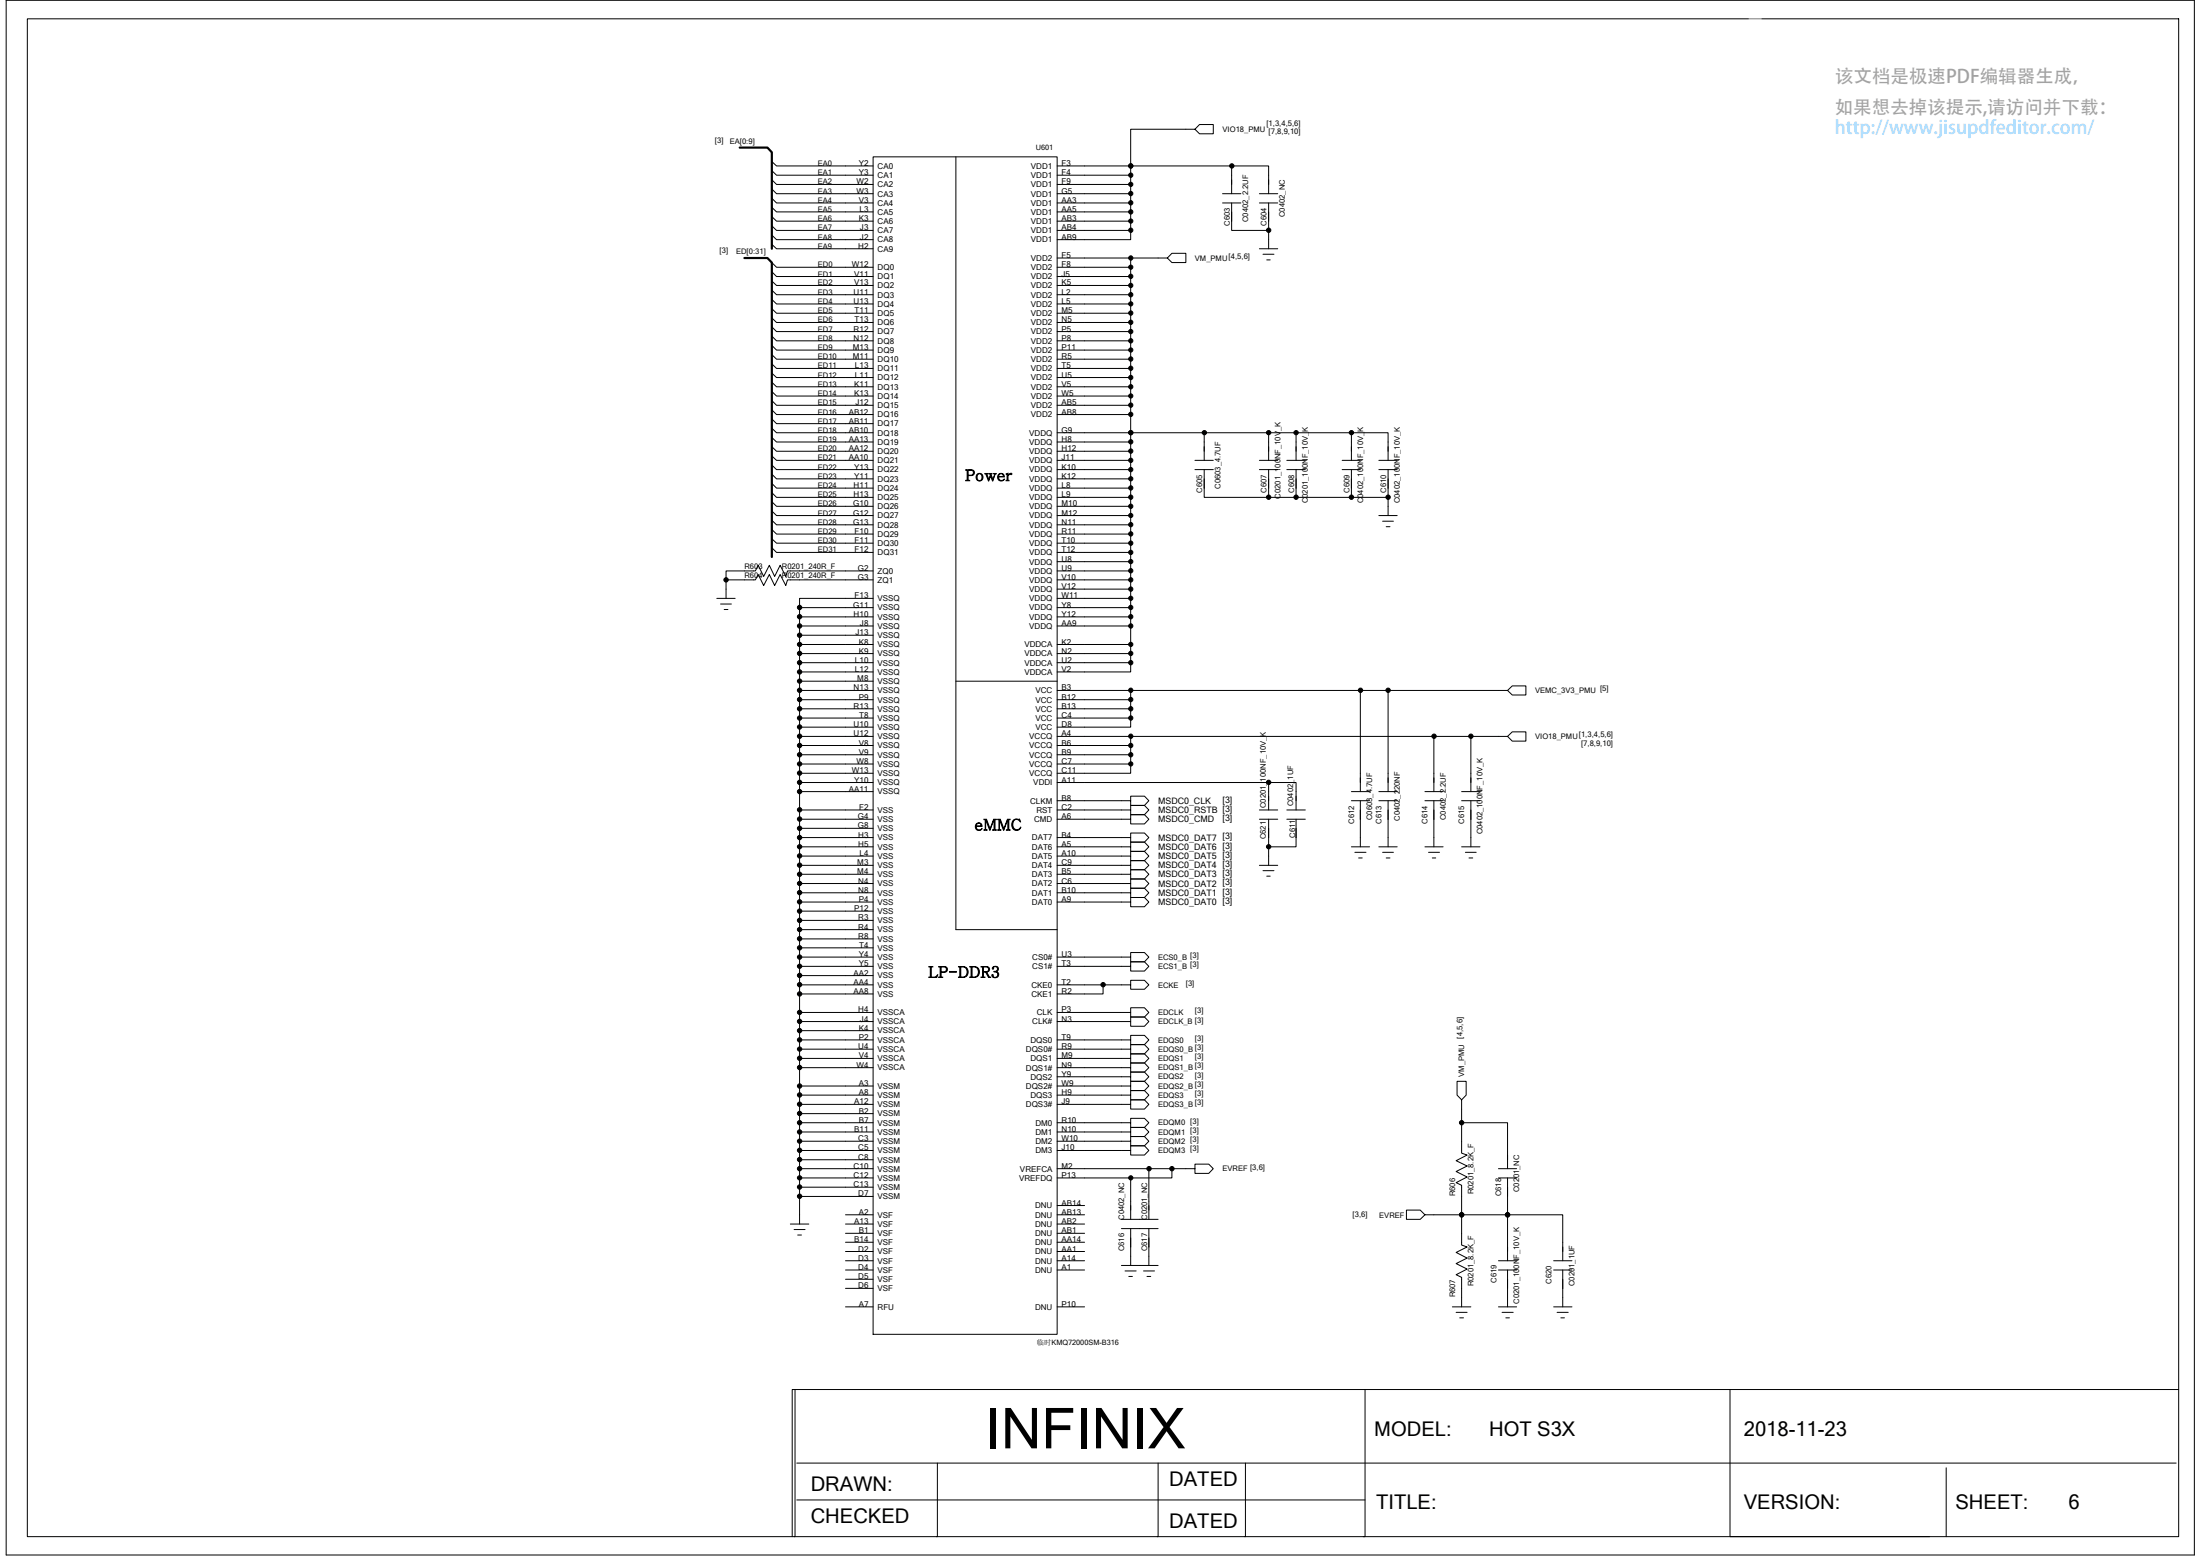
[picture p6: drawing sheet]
<svg xmlns="http://www.w3.org/2000/svg" width="297mm" height="210mm" viewBox="0 0 297 210" stroke-linecap="round" stroke-linejoin="round" font-family="sans-serif">
<g fill="none" stroke="#000" stroke-width=".14">
<path d="M.8 0h295.5v209.8h-295.5zM3.7 2.5h290.5v204.9h-290.5zM161.3 17.4l.7-.6h1.8v1.3h-1.8l-.7-.7h-8.6v5M104.2 28l.6 .6h13.1M104.2 23l.6 .6h13.1M104.2 26.8l.6 .6h13.1M104.2 25.5l.6 .6h13.1M104.2 37.9l.6 .6h13.1M104.2 24.3l.6 .6h13.1M104.2 33l.6 .6h13.1M104.2 35.4l.6 .7h13.1M104.2 39.2l.6 .6h13.1"/>
<path d="M104.2 21.8l.6 .6h13.1M104.2 31.7l.6 .6h13.1M104.2 30.5l.6 .6h13.1M104.2 29.2l.6 .6h13.1M104.2 36.7l.6 .6h13.1M117.9 21.2h24.8v158.9h-24.8zM129.1 21.2v104.3h13.6M142.7 24.9h10v1.2M142.7 39.8h10v1.2M142.7 38.5h10v1.3M142.7 37.3h10v1.2M142.7 36.1h10v1.2"/>
<path d="M142.7 34.8h10v1.3M142.7 29.8h10M142.7 28.6h10M142.7 27.4h10M142.7 26.1h10M142.7 23.6h10M142.7 22.4h23.6M152.7 34.8h4.9l.6 .6h1.9v-1.2h-1.9l-.6 .6M152.7 22.4h.1M152.7 29.8v1.3h-10M152.7 31.1v1.2h-10M152.7 22.4v2.5"/>
<path d="M152.7 26.1v3.7M165.1 27.4h2.4M165.1 26.1h2.4M166.3 22.4h5v3.7M166.3 27.4v3.7h5v-3.7M166.3 22.4v3.7M170 33.6h2.5M170 27.4h2.5M170 26.1h2.5M170.5 34.3h1.5M171 35.1h.5M171.3 31.1v2.5"/>
<path d="M104.2 42.9l.6 .6h13.1M104.2 44.1l.6 .6h13.1M104.2 59l.6 .6h13.1M104.2 47.9l.6 .6h13.1M104.2 54.1l.6 .6h13.1M104.2 41.7l.6 .6h13.1M104.2 56.5l.6 .7h13.1M104.2 55.3l.6 .6h13.1M104.2 52.8l.6 .6h13.1M104.2 40.4l.6 .6h13.1M104.2 50.4l.6 .5h13.1M104.2 45.4l.6 .6h13.1"/>
<path d="M104.2 49.1l.6 .6h13.1M104.2 46.6l.6 .6h13.1M104.2 57.8l.6 .6h13.1M104.2 51.6l.6 .6h13.1M142.7 54.7h10v1.2M142.7 53.4h10v1.3M142.7 52.2h10v1.2M142.7 50.9h10v1.3M142.7 49.7h10v1.2M142.7 46h10v1.2M142.7 44.7h10v1.3M142.7 43.5h10v1.2"/>
<path d="M142.7 42.3h10v1.2M142.7 41h10v1.3M142.7 47.2h10M142.7 48.5h10M142.7 59.6h10M142.7 55.9h10M142.7 58.4h32.3M152.7 59.6v2.5M152.7 58.4h.1M152.7 47.2v2.5M152.7 55.9v3.7M162.6 58.4v3.7"/>
<path d="M171.3 58.4v3.7M175 58.4h12.4v3.7M175 58.4v3.7M182.5 58.4v3.7M98 78.3h4l.4-.8 .7 1.5 .8-1.5 .7 1.5 .7-1.5 .8 1.5 .2-.7h11.6M104.2 61.5l.6 .6h13.1M104.2 67.7l.6 .6h13.1M104.2 71.5l.6 .6h13.1M104.2 64l.6 .6h13.1M104.2 72.7l.6 .6h13.1M104.2 62.8l.6 .6h13.1M104.2 65.2l.6 .7h13.1"/>
<path d="M104.2 70.2l.6 .6h13.1M104.2 73.9l.6 .6h13.1M104.2 69l.6 .6h13.1M104.2 66.5l.6 .6h13.1M104.2 60.3l.6 .6h13.1M117.9 77h-11.6l-.2 .8-.8-1.5-.7 1.5-.7-1.5-.8 1.5-.7-1.5-.4 .7h-4v3.8M142.7 79.5h10v1.3M142.7 78.3h10v1.2M142.7 77h10v1.3M142.7 75.8h10v1.2M142.7 74.5h10M142.7 72.1h10"/>
<path d="M142.7 68.3h10M142.7 67.1h10M142.7 73.3h10M142.7 69.6h10M142.7 70.8h10M142.7 65.9h10M142.7 64.6h10M142.7 60.9h10M142.7 63.4h10M142.7 62.1h10M152.7 73.3v2.5M152.7 69.6v2.5"/>
<path d="M152.7 67.1v2.5M152.7 64.6v2.5M152.7 62.1v2.5M152.7 72.1v1.2M161.3 63.4h2.5M161.3 62.1h2.5M162.6 63.4v3.7h8.7M170 63.4h2.5M170 62.1h2.5M171.3 63.4v3.7M173.7 63.4h2.5M173.7 62.1h2.5"/>
<path d="M175 63.4v3.7h-3.7M181.2 63.4h2.5M181.2 62.1h2.5M182.5 63.4v3.7h-7.5M186.2 69.6h2.4M186.2 63.4h2.4M186.2 62.1h2.4M186.7 70.3h1.4M187.2 71.1h.5M187.4 63.4v3.7h-4.9M187.4 67.1v2.5M96.8 80.8h2.5"/>
<path d="M97.3 81.5h1.4M97.8 82.3h.5M108 82v1.2h9.9M108 83.2v1.3h9.9M108 84.5v1.2h9.9M108 85.7v2.5M108 88.2v1.2h9.9M108 89.4v1.3h9.9M108 90.7v1.2h9.9M108 91.9v1.3h9.9M108 93.2v1.2h9.9M108 94.4v1.3h9.9"/>
<path d="M108 95.7v1.2h9.9M108 96.9v1.2h9.9M108 98.1v1.3h9.9M108 99.4v1.2h9.9M108 87h9.9M108 88.2h9.9M117.9 80.8h-9.9v1.2h9.9M129.1 91.9h13.6M142.7 99.4h50.9M142.7 83.2h10v1.3M142.7 82h10v1.2M142.7 80.8h10v1.2"/>
<path d="M142.7 93.2h41M142.7 84.5h10M142.7 87h10M142.7 89.4h10M142.7 94.4h10M142.7 95.7h10M152.7 87v1.2h-10M152.7 89.4v1.3h-10M152.7 95.7v1.2h-10M152.7 96.9v1.2h-10M152.7 84.5v2.5M152.7 88.2v1.2"/>
<path d="M152.7 93.2v2.5M152.7 99.4v2.5M183.7 93.2h19.8l.7 .6h1.8v-1.2h-1.8l-.7 .6M183.7 93.2v13.6M187.4 93.2v13.6M193.6 99.4h9.9l.7 .6h1.8v-1.2h-1.8l-.7 .6M193.6 99.4v7.4M198.6 99.4v7.4M108 100.6v1.3h9.9M108 101.9v2.5M108 104.4v1.2h9.9M108 105.6v1.2h9.9"/>
<path d="M108 106.8v2.5h9.9M108 109.3v1.3h9.9M108 110.6v1.2h9.9M108 111.8v2.5M108 114.3v1.2h9.9M108 115.5v1.3h9.9M108 116.8v2.4M108 119.2v1.3h9.9M108 113h9.9M108 114.3h9.9M108 118h9.9M108 119.2h9.9"/>
<path d="M108 103.1h9.9M108 104.4h9.9M142.7 119.2h10v.7h1.8l.6-.7-.6-.6h-1.8v.6M142.7 114.3h10v.6h1.8l.6-.6-.6-.7h-1.8v.7M142.7 113h10v.6h1.8l.6-.6-.6-.6h-1.8v.6M142.7 116.8h10v.6h1.8l.6-.6-.6-.7h-1.8v.7M142.7 115.5h10v.6h1.8l.6-.6-.6-.6h-1.8v.6M142.7 118h10v.6h1.8l.6-.6-.6-.6h-1.8v.6M142.7 109.3h10v.6h1.8l.6-.6-.6-.6h-1.8v.6M142.7 108.1h10v.6h1.8l.6-.6-.6-.7h-1.8v.7M142.7 110.6h10v.6h1.8l.6-.6-.6-.7h-1.8v.7M142.7 105.6h32.3v3.7"/>
<path d="M142.7 100.6h10M142.7 101.9h10M152.7 101.9v1.2h-10M152.7 103.1v1.3h-10M170 109.3h2.5M170 110.6h2.5M170 116.8h2.5M170.5 117.5h1.5M171 118.2h.5M171.3 110.6v3.7h3.7v-3.7M171.3 105.6v3.7M171.3 114.3v2.5"/>
<path d="M173.7 109.3h2.5M173.7 110.6h2.5M182.5 108.1h2.4M182.5 114.3h2.4M182.5 106.8h2.4M182.9 115h1.5M183.4 115.8h.5M183.7 108.1v6.2M186.2 108.1h2.4M186.2 114.3h2.4M186.2 106.8h2.4M186.7 115h1.4"/>
<path d="M187.2 115.8h.5M187.4 108.1v6.2M192.4 108.1h2.4M192.4 114.3h2.4M192.4 106.8h2.4M192.9 115h1.5M193.4 115.8h.5M193.6 108.1v6.2M197.3 108.1h2.5M197.3 114.3h2.5M197.3 106.8h2.5M197.9 115h1.4"/>
<path d="M198.3 115.8h.5M198.6 108.1v6.2M108 120.5v2.5M108 123v1.2h9.9M108 124.2v1.3h9.9M108 125.5v1.2h9.9M108 126.7v1.2h9.9M108 127.9v1.3h9.9M108 129.2v1.2h9.9M108 130.4v2.5M108 132.9v1.2h9.9M108 134.1v2.5h9.9"/>
<path d="M108 136.6v2.5M108 139.1v1.2h9.9M108 137.9h9.9M108 139.1h9.9M108 121.7h9.9M108 132.9h9.9M108 123h9.9M108 131.7h9.9M142.7 129.2h10v-.7h1.8l.6 .7-.6 .6h-1.8v-.6M142.7 137.9h10v-.7h1.8l.6 .7-.6 .6h-1.8v-.6M142.7 130.4h10v-.6h1.8l.6 .6-.6 .6h-1.8v-.6M142.7 136.6h10v-.6h1.8l.6 .6-.6 .6h-1.8v-.6"/>
<path d="M142.7 121.7h10v.7h1.8l.6-.7-.6-.6h-1.8v.6M142.7 120.5h10v.6h1.8l.6-.6-.6-.6h-1.8v.6M142.7 132.9h6.2v1.2h-6.2M148.9 132.9h3.8v-.6h1.8l.6 .6-.6 .6h-1.8v-.6M108 140.3v1.3h9.9M108 141.6v1.2h9.9M108 142.8v1.3h9.9M108 144.1v2.5h9.9M108 146.6v2.4M108 149v1.3h9.9M108 150.3v2.5M108 152.8v1.2h9.9"/>
<path d="M108 154v2.5M108 156.5v1.2h9.9M108 157.7v1.3h9.9M108 159v1.2h9.9M108 147.8h9.9M108 149h9.9M108 151.5h9.9M108 152.8h9.9M108 155.3h9.9M108 156.5h9.9M142.7 140.3h10v-.6h1.8l.6 .6-.6 .7h-1.8v-.7M142.7 141.6h10v-.6h1.8l.6 .6-.6 .6h-1.8v-.6"/>
<path d="M142.7 142.8h10v-.6h1.8l.6 .6-.6 .6h-1.8v-.6M142.7 144.1h10v-.7h1.8l.6 .7-.6 .6h-1.8v-.6M142.7 145.3h10v-.6h1.8l.6 .6-.6 .6h-1.8v-.6M142.7 146.6h10v-.7h1.8l.6 .7-.6 .6h-1.8v-.6M142.7 147.8h10v-.6h1.8l.6 .6-.6 .6h-1.8v-.6M142.7 149h10v-.6h1.8l.6 .6-.6 .7h-1.8v-.7M142.7 151.5h10v-.6h1.8l.6 .6-.6 .6h-1.8v-.6M142.7 152.8h10v-.7h1.8l.6 .7-.6 .6h-1.8v-.6M142.7 154h10v-.6h1.8l.6 .6-.6 .6h-1.8v-.6M142.7 155.3h10v-.7h1.8l.6 .7-.6 .6h-1.8v-.6M142.7 157.7h12.4v6.8M152.7 159v5.5"/>
<path d="M155.1 157.7h6.2v-.6h1.9l.6 .6-.6 .6h-1.9v-.6M158.2 157.7v1.3h-15.5M197.3 148.4l-.6-.6v-1.9h1.3v1.9l-.7 .6v7.2l.8 .3-1.5 .7 1.5 .8-1.5 .7 1.5 .7-1.5 .8 .7 .4v3.9h6.2M197.3 151.5h6.2v6.2M202.3 157.7h2.5M202.3 159h2.5M203.5 159v11.1M106.7 165.2h2.5M107.2 165.9h1.5M107.7 166.7h.5M108 160.2v1.3h9.9M108 161.5v3.7"/>
<path d="M114.2 171.4h3.7M114.2 170.1h3.7M114.2 176.4h3.7M114.2 168.9h3.7M114.2 167.6h3.7M114.2 166.4h3.7M114.2 165.2h3.7M114.2 163.9h3.7M114.2 172.6h3.7M114.2 173.9h3.7M142.7 171.4h3.7M142.7 170.1h3.7"/>
<path d="M142.7 176.4h3.7M142.7 168.9h3.7M142.7 167.6h3.7M142.7 166.4h3.7M142.7 165.2h3.7M142.7 163.9h3.7M142.7 162.7h3.7M151.4 164.5h5M151.4 165.8h5M151.4 170.8h5M151.9 171.5h1.5M152.4 172.3h.5"/>
<path d="M152.7 165.8v5M154.4 171.5h1.5M154.9 172.3h.5M155.1 165.8v5M192.4 163.9l-.6-.6h-1.9v1.2h1.9l.6-.6h4.9v4.1l.8 .3-1.5 .7 1.5 .8-1.5 .7 1.5 .8-1.5 .7 .7 .4v4M196.1 176.4h2.5M196.6 177.1h1.5M197.1 177.8h.5M202.3 171.4h2.5M202.3 170.1h2.5M202.3 176.4h2.5M202.8 177.1h1.5"/>
<path d="M203.3 177.8h.5M203.5 163.9h.1M203.5 163.9h7.5v6.2M203.5 171.4v5M209.8 171.4h2.4M209.8 170.1h2.4M209.8 176.4h2.4M210.2 177.1h1.5M210.7 177.8h.5M211 171.4v5M107.3 187.5v19.9h-.1M107.6 197.4h186.2"/>
<path d="M126.6 197.4v10h-.2M156.4 197.4v10h-.2M168.2 197.4v10h-.2M184.3 187.5v19.9h-.2M233.6 187.5v19.9h26.9M262.8 198.1v9.3M294.2 187.5h-187.2v19.9M107.6 202.4h76.7"/>
</g>
<g fill="#000" stroke="#000" stroke-width=".14">
<circle cx="152.7" cy="38.5" r=".29"/>
<circle cx="152.7" cy="39.8" r=".29"/>
<circle cx="152.7" cy="37.3" r=".29"/>
<circle cx="152.7" cy="23.6" r=".29"/>
<circle cx="152.7" cy="34.8" r=".29"/>
<circle cx="152.7" cy="24.9" r=".29"/>
<circle cx="152.7" cy="29.8" r=".29"/>
<circle cx="152.7" cy="36.1" r=".29"/>
<circle cx="152.7" cy="22.4" r=".29"/>
<circle cx="152.7" cy="27.4" r=".29"/>
<circle cx="152.7" cy="26.1" r=".29"/>
<circle cx="152.7" cy="28.6" r=".29"/>
<circle cx="152.7" cy="31.1" r=".29"/>
<circle cx="166.3" cy="22.4" r=".3"/>
<circle cx="171.3" cy="31.1" r=".3"/>
<circle cx="152.7" cy="51" r=".29"/>
<circle cx="152.7" cy="47.2" r=".29"/>
<circle cx="152.7" cy="52.2" r=".29"/>
<circle cx="152.7" cy="59.6" r=".29"/>
<circle cx="152.7" cy="49.7" r=".29"/>
<circle cx="152.7" cy="54.7" r=".29"/>
<circle cx="152.7" cy="58.4" r=".29"/>
<circle cx="152.7" cy="42.3" r=".29"/>
<circle cx="152.7" cy="41" r=".29"/>
<circle cx="152.7" cy="46" r=".29"/>
<circle cx="152.7" cy="43.5" r=".29"/>
<circle cx="152.7" cy="53.4" r=".29"/>
<circle cx="152.7" cy="55.9" r=".29"/>
<circle cx="152.7" cy="48.5" r=".29"/>
<circle cx="152.7" cy="44.8" r=".29"/>
<circle cx="162.6" cy="58.4" r=".29"/>
<circle cx="171.3" cy="58.4" r=".29"/>
<circle cx="175" cy="58.4" r=".29"/>
<circle cx="182.5" cy="58.4" r=".29"/>
<circle cx="98" cy="78.3" r=".3"/>
<circle cx="152.7" cy="68.3" r=".29"/>
<circle cx="152.7" cy="62.1" r=".29"/>
<circle cx="152.7" cy="74.6" r=".29"/>
<circle cx="152.7" cy="63.4" r=".29"/>
<circle cx="152.7" cy="64.6" r=".29"/>
<circle cx="152.7" cy="69.6" r=".29"/>
<circle cx="152.7" cy="75.8" r=".29"/>
<circle cx="152.7" cy="72.1" r=".29"/>
<circle cx="152.7" cy="67.1" r=".29"/>
<circle cx="152.7" cy="77" r=".29"/>
<circle cx="152.7" cy="79.5" r=".29"/>
<circle cx="152.7" cy="60.9" r=".29"/>
<circle cx="152.7" cy="78.3" r=".29"/>
<circle cx="152.7" cy="70.8" r=".29"/>
<circle cx="152.7" cy="65.9" r=".29"/>
<circle cx="152.7" cy="73.3" r=".29"/>
<circle cx="171.3" cy="67.1" r=".3"/>
<circle cx="175" cy="67.1" r=".3"/>
<circle cx="182.5" cy="67.1" r=".3"/>
<circle cx="187.4" cy="67.1" r=".3"/>
<circle cx="108" cy="88.2" r=".3"/>
<circle cx="108" cy="84.5" r=".3"/>
<circle cx="108" cy="87" r=".29"/>
<circle cx="108" cy="96.9" r=".3"/>
<circle cx="108" cy="94.4" r=".3"/>
<circle cx="108" cy="90.7" r=".3"/>
<circle cx="108" cy="98.1" r=".3"/>
<circle cx="108" cy="82" r=".3"/>
<circle cx="108" cy="99.4" r=".3"/>
<circle cx="108" cy="85.7" r=".3"/>
<circle cx="108" cy="83.2" r=".3"/>
<circle cx="108" cy="89.4" r=".3"/>
<circle cx="108" cy="93.2" r=".3"/>
<circle cx="108" cy="91.9" r=".29"/>
<circle cx="108" cy="95.7" r=".3"/>
<circle cx="152.7" cy="95.7" r=".29"/>
<circle cx="152.7" cy="82" r=".29"/>
<circle cx="152.7" cy="80.7" r=".29"/>
<circle cx="152.7" cy="84.5" r=".29"/>
<circle cx="152.7" cy="87" r=".29"/>
<circle cx="152.7" cy="99.4" r=".29"/>
<circle cx="152.7" cy="94.4" r=".29"/>
<circle cx="152.7" cy="88.2" r=".29"/>
<circle cx="152.7" cy="83.2" r=".29"/>
<circle cx="152.7" cy="89.4" r=".29"/>
<circle cx="152.7" cy="96.9" r=".29"/>
<circle cx="152.7" cy="93.2" r=".29"/>
<circle cx="183.7" cy="93.2" r=".3"/>
<circle cx="187.4" cy="93.2" r=".3"/>
<circle cx="193.6" cy="99.4" r=".3"/>
<circle cx="198.6" cy="99.4" r=".3"/>
<circle cx="108" cy="116.8" r=".3"/>
<circle cx="108" cy="100.6" r=".3"/>
<circle cx="108" cy="103.1" r=".29"/>
<circle cx="108" cy="119.2" r=".29"/>
<circle cx="108" cy="105.6" r=".3"/>
<circle cx="108" cy="101.9" r=".3"/>
<circle cx="108" cy="111.8" r=".3"/>
<circle cx="108" cy="106.8" r=".3"/>
<circle cx="108" cy="115.5" r=".3"/>
<circle cx="108" cy="109.3" r=".3"/>
<circle cx="108" cy="104.3" r=".3"/>
<circle cx="108" cy="113" r=".3"/>
<circle cx="108" cy="110.5" r=".3"/>
<circle cx="108" cy="118" r=".3"/>
<circle cx="108" cy="114.3" r=".29"/>
<circle cx="152.7" cy="101.9" r=".29"/>
<circle cx="152.7" cy="103.1" r=".29"/>
<circle cx="152.7" cy="100.6" r=".29"/>
<circle cx="171.3" cy="105.6" r=".3"/>
<circle cx="171.3" cy="114.3" r=".29"/>
<circle cx="108" cy="125.4" r=".29"/>
<circle cx="108" cy="139.1" r=".3"/>
<circle cx="108" cy="131.6" r=".3"/>
<circle cx="108" cy="126.7" r=".3"/>
<circle cx="108" cy="137.8" r=".3"/>
<circle cx="108" cy="136.6" r=".29"/>
<circle cx="108" cy="132.9" r=".3"/>
<circle cx="108" cy="120.5" r=".3"/>
<circle cx="108" cy="124.2" r=".3"/>
<circle cx="108" cy="134.1" r=".3"/>
<circle cx="108" cy="130.4" r=".29"/>
<circle cx="108" cy="121.7" r=".3"/>
<circle cx="108" cy="129.2" r=".3"/>
<circle cx="108" cy="123" r=".3"/>
<circle cx="108" cy="127.9" r=".3"/>
<circle cx="148.9" cy="132.9" r=".3"/>
<circle cx="108" cy="156.5" r=".3"/>
<circle cx="108" cy="158.9" r=".29"/>
<circle cx="108" cy="149" r=".3"/>
<circle cx="108" cy="146.6" r=".3"/>
<circle cx="108" cy="142.8" r=".3"/>
<circle cx="108" cy="150.3" r=".3"/>
<circle cx="108" cy="144.1" r=".3"/>
<circle cx="108" cy="152.8" r=".3"/>
<circle cx="108" cy="141.6" r=".29"/>
<circle cx="108" cy="140.3" r=".3"/>
<circle cx="108" cy="147.8" r=".3"/>
<circle cx="108" cy="157.7" r=".3"/>
<circle cx="108" cy="155.2" r=".3"/>
<circle cx="108" cy="151.5" r=".3"/>
<circle cx="108" cy="154" r=".29"/>
<circle cx="152.7" cy="159" r=".29"/>
<circle cx="155.1" cy="157.7" r=".3"/>
<circle cx="158.2" cy="157.7" r=".3"/>
<circle cx="197.3" cy="151.5" r=".3"/>
<circle cx="108" cy="161.4" r=".3"/>
<circle cx="108" cy="160.2" r=".3"/>
<circle cx="197.3" cy="163.9" r=".3"/>
<circle cx="203.5" cy="163.9" r=".3"/>
</g>
<path d="M99.9 19.9h3.7l.6 .7v13M100.5 34.8h3.1l.6 .6v39.8" fill="none" stroke="#000" stroke-width=".3"/>
<g fill="#fff">
<path d="M236.1 2.4h1.8v21.4h-1.8z"/>
<circle cx="231.6" cy="8.2" r="2.91"/>
</g>
<text font-size="7.6" x="133" y="195.5">INFINIX</text>
<g font-size="2.7">
<text x="185.6" y="193.7">MODEL:</text>
<text x="201.1" y="193.7">HOT S3X</text>
<text x="235.4" y="193.7">2018-11-23</text>
<text x="109.5" y="201.2">DRAWN:</text>
<text x="157.9" y="200.6">DATED</text>
<text x="185.8" y="203.7">TITLE:</text>
<text x="235.4" y="203.7">VERSION:</text>
<text x="264" y="203.7">SHEET:</text>
<text x="279.3" y="203.7">6</text>
<text x="109.5" y="205.5">CHECKED</text>
<text x="157.9" y="206.2">DATED</text>
</g>
<g font-size="2.5" fill="#666">
<text x="247.8" y="11.2">该文档是极速PDF编辑器生成，</text>
<text x="247.7" y="15.4">如果想去掉该提示,请访问并下载：</text>
</g>
<text font-size="2.5" fill="#63befe" x="247.7" y="18.1">http://www.jisupdfeditor.com/</text>
<g font-size="2.1">
<text x="130.3" y="64.9">Power</text>
<text x="131.6" y="112">eMMC</text>
<text x="125.3" y="131.9">LP-DDR3</text>
</g>
<g font-size="1.2">
<text x="156.4" y="113.5">MSDC0_DAT7 [3]</text>
<text x="156.4" y="109.7">MSDC0_RSTB [3]</text>
<text x="156.4" y="108.5">MSDC0_CLK</text>
<text x="156.4" y="111">MSDC0_CMD</text>
<text x="165.1" y="108.3">[3]</text>
<text x="165.1" y="110.8">[3]</text>
<text x="156.4" y="119.7">MSDC0_DAT2 [3]</text>
<text x="156.4" y="114.7">MSDC0_DAT6 [3]</text>
<text x="156.4" y="117.2">MSDC0_DAT4 [3]</text>
<text x="156.4" y="116">MSDC0_DAT5 [3]</text>
<text x="156.4" y="118.4">MSDC0_DAT3 [3]</text>
<text x="156.4" y="122.2">MSDC0_DAT0 [3]</text>
<text x="156.4" y="120.9">MSDC0_DAT1 [3]</text>
</g>
<g font-size="1.1">
<text x="115.9" y="23.6">Y3</text>
<text x="115.9" y="22.4">Y2</text>
<text x="118.5" y="22.8">CA0</text>
<text x="139.2" y="22.8">VDD1</text>
<text x="143.3" y="23.6">F4</text>
<text x="143.3" y="22.4">F3</text>
<text x="115.6" y="26.1">W3</text>
<text x="115.6" y="24.9">W2</text>
<text x="115.9" y="29.8">K3</text>
<text x="115.9" y="27.4">V3</text>
<text x="116" y="28.6">L3</text>
<text x="118.5" y="29">CA5</text>
<text x="118.5" y="27.8">CA4</text>
<text x="118.5" y="26.5">CA3</text>
<text x="118.5" y="25.3">CA2</text>
<text x="118.5" y="24">CA1</text>
<text x="139.2" y="25.3">VDD1</text>
<text x="139.2" y="26.5">VDD1</text>
<text x="139.2" y="24">VDD1</text>
<text x="139.2" y="27.8">VDD1</text>
<text x="139.2" y="29">VDD1</text>
<text x="143.3" y="24.9">F9</text>
<text x="143.3" y="26.1">G5</text>
<text x="143.3" y="27.4">AA3</text>
<text x="143.3" y="28.6">AA5</text>
<text x="143.3" y="29.8">AB3</text>
<text x="115.9" y="33.6">H2</text>
<text x="116.1" y="32.3">J2</text>
<text x="116.1" y="31.1">J3</text>
<text x="118.5" y="34">CA9</text>
<text x="118.5" y="32.7">CA8</text>
<text x="118.5" y="30.2">CA6</text>
<text x="118.5" y="31.5">CA7</text>
<text x="139.2" y="30.2">VDD1</text>
<text x="139.2" y="31.5">VDD1</text>
<text x="139.2" y="32.7">VDD1</text>
<text x="139.2" y="35.2">VDD2</text>
<text x="143.3" y="31.1">AB4</text>
<text x="143.3" y="32.3">AB9</text>
<text x="143.3" y="34.8">F5</text>
<text x="115" y="36.1">W12</text>
<text x="115.3" y="41">U13</text>
<text x="115.3" y="39.8">U11</text>
<text x="115.3" y="38.5">V13</text>
<text x="115.3" y="37.3">V11</text>
<text x="118.5" y="41.4">DQ4</text>
<text x="118.5" y="38.9">DQ2</text>
<text x="118.5" y="37.7">DQ1</text>
<text x="118.5" y="40.2">DQ3</text>
<text x="118.5" y="36.5">DQ0</text>
<text x="139.2" y="36.5">VDD2</text>
<text x="139.2" y="37.7">VDD2</text>
<text x="139.2" y="38.9">VDD2</text>
<text x="139.2" y="40.2">VDD2</text>
<text x="139.2" y="41.4">VDD2</text>
<text x="143.3" y="36.1">F8</text>
<text x="143.3" y="37.3">J5</text>
<text x="143.3" y="38.5">K5</text>
<text x="143.3" y="39.8">L2</text>
<text x="143.3" y="41">L5</text>
<text x="115.1" y="47.2">M13</text>
<text x="115.3" y="46">N12</text>
<text x="115.3" y="44.7">R12</text>
<text x="115.4" y="42.3">T11</text>
<text x="115.4" y="43.5">T13</text>
<text x="118.5" y="46.4">DQ8</text>
<text x="118.5" y="47.6">DQ9</text>
<text x="118.5" y="42.7">DQ5</text>
<text x="118.5" y="43.9">DQ6</text>
<text x="118.5" y="45.1">DQ7</text>
<text x="139.2" y="47.6">VDD2</text>
<text x="139.2" y="43.9">VDD2</text>
<text x="139.2" y="46.4">VDD2</text>
<text x="139.2" y="42.7">VDD2</text>
<text x="139.2" y="45.1">VDD2</text>
<text x="143.3" y="47.2">P11</text>
<text x="143.3" y="43.5">N5</text>
<text x="143.3" y="46">P8</text>
<text x="143.3" y="42.3">M5</text>
<text x="143.3" y="44.7">P5</text>
<text x="115.1" y="48.5">M11</text>
<text x="115.3" y="52.2">K11</text>
<text x="115.3" y="53.4">K13</text>
<text x="115.4" y="49.7">L13</text>
<text x="115.4" y="50.9">L11</text>
<text x="118.5" y="50.1">DQ11</text>
<text x="118.5" y="52.6">DQ13</text>
<text x="118.5" y="53.8">DQ14</text>
<text x="118.5" y="51.3">DQ12</text>
<text x="118.5" y="48.9">DQ10</text>
<text x="139.2" y="48.9">VDD2</text>
<text x="139.2" y="50.1">VDD2</text>
<text x="139.2" y="51.3">VDD2</text>
<text x="139.2" y="52.6">VDD2</text>
<text x="139.2" y="53.8">VDD2</text>
<text x="143.3" y="48.5">R5</text>
<text x="143.3" y="49.7">T5</text>
<text x="143.3" y="50.9">U5</text>
<text x="143.3" y="52.2">V5</text>
<text x="143.3" y="53.4">W5</text>
<text x="114.6" y="59.6">AA13</text>
<text x="114.6" y="57.2">AB11</text>
<text x="114.6" y="55.9">AB12</text>
<text x="114.6" y="58.4">AB10</text>
<text x="115.5" y="54.7">J12</text>
<text x="118.5" y="55.1">DQ15</text>
<text x="118.5" y="57.6">DQ17</text>
<text x="118.5" y="56.3">DQ16</text>
<text x="118.5" y="58.8">DQ18</text>
<text x="139" y="58.8">VDDQ</text>
<text x="139.2" y="55.1">VDD2</text>
<text x="139.2" y="56.3">VDD2</text>
<text x="143.3" y="58.4">G9</text>
<text x="143.3" y="59.6">H8</text>
<text x="143.3" y="54.7">AB5</text>
<text x="143.3" y="55.9">AB8</text>
<text x="114.6" y="60.9">AA12</text>
<text x="114.6" y="62.1">AA10</text>
<text x="115.3" y="65.9">H11</text>
<text x="115.3" y="64.6">Y11</text>
<text x="115.3" y="63.4">Y13</text>
<text x="118.5" y="60">DQ19</text>
<text x="118.5" y="65">DQ23</text>
<text x="118.5" y="61.3">DQ20</text>
<text x="118.5" y="63.8">DQ22</text>
<text x="118.5" y="62.5">DQ21</text>
<text x="139" y="62.5">VDDQ</text>
<text x="139" y="61.3">VDDQ</text>
<text x="139" y="63.8">VDDQ</text>
<text x="139" y="65">VDDQ</text>
<text x="139" y="60">VDDQ</text>
<text x="143.3" y="65.9">L8</text>
<text x="143.3" y="62.1">J11</text>
<text x="143.3" y="60.9">H12</text>
<text x="143.3" y="63.4">K10</text>
<text x="143.3" y="64.6">K12</text>
<text x="115.2" y="68.3">G10</text>
<text x="115.2" y="69.6">G12</text>
<text x="115.2" y="70.8">G13</text>
<text x="115.3" y="67.1">H13</text>
<text x="118.5" y="68.7">DQ26</text>
<text x="118.5" y="67.5">DQ25</text>
<text x="118.5" y="70">DQ27</text>
<text x="118.5" y="71.2">DQ28</text>
<text x="118.5" y="66.3">DQ24</text>
<text x="139" y="66.3">VDDQ</text>
<text x="139" y="67.5">VDDQ</text>
<text x="139" y="71.2">VDDQ</text>
<text x="139" y="68.7">VDDQ</text>
<text x="139" y="70">VDDQ</text>
<text x="143.3" y="67.1">L9</text>
<text x="143.3" y="70.8">N11</text>
<text x="143.3" y="68.3">M10</text>
<text x="143.3" y="69.6">M12</text>
<text x="115.4" y="74.5">F12</text>
<text x="115.4" y="72.1">F10</text>
<text x="115.4" y="73.3">F11</text>
<text x="115.8" y="77">G2</text>
<text x="118.5" y="74.9">DQ31</text>
<text x="118.5" y="72.5">DQ29</text>
<text x="118.5" y="77.4">ZQ0</text>
<text x="118.5" y="73.7">DQ30</text>
<text x="139" y="72.5">VDDQ</text>
<text x="139" y="73.7">VDDQ</text>
<text x="139" y="74.9">VDDQ</text>
<text x="139" y="76.2">VDDQ</text>
<text x="139" y="77.4">VDDQ</text>
<text x="143.3" y="72.1">R11</text>
<text x="143.3" y="73.3">T10</text>
<text x="143.3" y="74.5">T12</text>
<text x="143.3" y="75.8">U8</text>
<text x="143.3" y="77">U9</text>
<text x="115.2" y="82">G11</text>
<text x="115.3" y="83.2">H10</text>
<text x="115.4" y="80.8">F13</text>
<text x="115.8" y="78.3">G3</text>
<text x="118.5" y="81.1">VSSQ</text>
<text x="118.5" y="82.4">VSSQ</text>
<text x="118.5" y="83.6">VSSQ</text>
<text x="118.5" y="78.6">ZQ1</text>
<text x="139" y="78.6">VDDQ</text>
<text x="139" y="79.9">VDDQ</text>
<text x="139" y="81.1">VDDQ</text>
<text x="139" y="82.4">VDDQ</text>
<text x="139" y="83.6">VDDQ</text>
<text x="143.3" y="78.3">V10</text>
<text x="143.3" y="79.5">V12</text>
<text x="143.3" y="80.8">W11</text>
<text x="143.3" y="82">Y8</text>
<text x="143.3" y="83.2">Y12</text>
<text x="115.4" y="89.4">L10</text>
<text x="115.5" y="85.7">J13</text>
<text x="115.9" y="87">K8</text>
<text x="115.9" y="88.2">K9</text>
<text x="116.1" y="84.5">J8</text>
<text x="118.5" y="84.9">VSSQ</text>
<text x="118.5" y="86.1">VSSQ</text>
<text x="118.5" y="87.4">VSSQ</text>
<text x="118.5" y="88.6">VSSQ</text>
<text x="118.5" y="89.8">VSSQ</text>
<text x="138.3" y="88.6">VDDCA</text>
<text x="138.3" y="89.8">VDDCA</text>
<text x="138.3" y="87.4">VDDCA</text>
<text x="139" y="84.9">VDDQ</text>
<text x="143.3" y="88.2">N2</text>
<text x="143.3" y="89.4">U2</text>
<text x="143.3" y="87">K2</text>
<text x="143.3" y="84.5">AA9</text>
<text x="115.3" y="93.2">N13</text>
<text x="115.3" y="95.7">R13</text>
<text x="115.4" y="90.7">L12</text>
<text x="115.7" y="91.9">M8</text>
<text x="115.9" y="94.4">P9</text>
<text x="118.5" y="91.1">VSSQ</text>
<text x="118.5" y="92.3">VSSQ</text>
<text x="118.5" y="93.6">VSSQ</text>
<text x="118.5" y="94.8">VSSQ</text>
<text x="138.3" y="91.1">VDDCA</text>
<text x="139.8" y="93.6">VCC</text>
<text x="139.8" y="94.8">VCC</text>
<text x="143.3" y="93.2">B3</text>
<text x="143.3" y="94.4">B12</text>
<text x="143.3" y="95.7">B13</text>
<text x="143.3" y="90.7">V2</text>
<text x="115.3" y="98.1">U10</text>
<text x="115.3" y="99.4">U12</text>
<text x="115.9" y="100.6">V8</text>
<text x="115.9" y="101.9">V9</text>
<text x="116" y="96.9">T8</text>
<text x="118.5" y="96">VSSQ</text>
<text x="118.5" y="97.3">VSSQ</text>
<text x="118.5" y="98.5">VSSQ</text>
<text x="118.5" y="99.8">VSSQ</text>
<text x="118.5" y="101">VSSQ</text>
<text x="139" y="99.8">VCCQ</text>
<text x="139" y="101">VCCQ</text>
<text x="139.8" y="96">VCC</text>
<text x="139.8" y="97.3">VCC</text>
<text x="139.8" y="98.5">VCC</text>
<text x="143.3" y="96.9">C4</text>
<text x="143.3" y="98.1">D8</text>
<text x="143.3" y="99.4">A4</text>
<text x="143.3" y="100.6">B6</text>
<text x="143.3" y="101.9">B9</text>
<text x="114.6" y="106.8">AA11</text>
<text x="115" y="104.4">W13</text>
<text x="115.3" y="105.6">Y10</text>
<text x="115.6" y="103.1">W8</text>
<text x="118.5" y="102.2">VSSQ</text>
<text x="118.5" y="103.5">VSSQ</text>
<text x="118.5" y="104.7">VSSQ</text>
<text x="118.5" y="106">VSSQ</text>
<text x="118.5" y="107.2">VSSQ</text>
<text x="139" y="103.5">VCCQ</text>
<text x="139" y="104.7">VCCQ</text>
<text x="139" y="102.2">VCCQ</text>
<text x="139.5" y="106">VDDI</text>
<text x="143.3" y="103.1">C7</text>
<text x="143.3" y="104.4">C11</text>
<text x="143.3" y="105.6">A11</text>
<text x="115.8" y="110.6">G4</text>
<text x="115.8" y="111.8">G8</text>
<text x="115.9" y="113">H3</text>
<text x="116" y="109.3">F2</text>
<text x="118.5" y="109.7">VSS</text>
<text x="118.5" y="110.9">VSS</text>
<text x="118.5" y="112.2">VSS</text>
<text x="118.5" y="113.4">VSS</text>
<text x="139.1" y="108.4">CLKM</text>
<text x="139.3" y="113.4">DAT7</text>
<text x="139.6" y="110.9">CMD</text>
<text x="139.9" y="109.7">RST</text>
<text x="143.3" y="108.1">B8</text>
<text x="143.3" y="109.3">C2</text>
<text x="143.3" y="110.6">A6</text>
<text x="143.3" y="113">B4</text>
<text x="115.7" y="116.8">M3</text>
<text x="115.7" y="118">M4</text>
<text x="115.9" y="114.3">H5</text>
<text x="115.9" y="119.2">N4</text>
<text x="116" y="115.5">L4</text>
<text x="118.5" y="114.7">VSS</text>
<text x="118.5" y="115.9">VSS</text>
<text x="118.5" y="117.2">VSS</text>
<text x="118.5" y="118.4">VSS</text>
<text x="118.5" y="119.6">VSS</text>
<text x="139.3" y="114.7">DAT6</text>
<text x="139.3" y="115.9">DAT5</text>
<text x="139.3" y="117.2">DAT4</text>
<text x="139.3" y="118.4">DAT3</text>
<text x="139.3" y="119.6">DAT2</text>
<text x="143.3" y="114.3">A5</text>
<text x="143.3" y="115.5">A10</text>
<text x="143.3" y="116.8">C9</text>
<text x="143.3" y="118">B5</text>
<text x="143.3" y="119.2">C6</text>
<text x="115.3" y="123">P12</text>
<text x="115.9" y="120.5">N8</text>
<text x="115.9" y="124.2">R3</text>
<text x="115.9" y="125.5">R4</text>
<text x="115.9" y="121.7">P4</text>
<text x="118.5" y="120.9">VSS</text>
<text x="118.5" y="122.1">VSS</text>
<text x="118.5" y="123.3">VSS</text>
<text x="118.5" y="124.6">VSS</text>
<text x="118.5" y="125.8">VSS</text>
<text x="139.3" y="120.9">DAT1</text>
<text x="139.3" y="122.1">DAT0</text>
<text x="143.3" y="120.5">B10</text>
<text x="143.3" y="121.7">A9</text>
<text x="115.2" y="131.7">AA2</text>
<text x="115.9" y="126.7">R8</text>
<text x="115.9" y="129.2">Y4</text>
<text x="115.9" y="130.4">Y5</text>
<text x="116" y="127.9">T4</text>
<text x="118.5" y="127.1">VSS</text>
<text x="118.5" y="128.3">VSS</text>
<text x="118.5" y="129.5">VSS</text>
<text x="118.5" y="130.8">VSS</text>
<text x="139.4" y="129.5">CS0#</text>
<text x="139.4" y="130.8">CS1#</text>
<text x="143.3" y="129.2">U3</text>
<text x="143.3" y="130.4">T3</text>
<text x="115.2" y="132.9">AA4</text>
<text x="115.2" y="134.1">AA8</text>
<text x="115.9" y="136.6">H4</text>
<text x="116.1" y="137.9">J4</text>
<text x="118.5" y="132">VSS</text>
<text x="118.5" y="133.3">VSS</text>
<text x="118.5" y="134.5">VSS</text>
<text x="118.5" y="137">VSSCA</text>
<text x="139.3" y="133.3">CKE0</text>
<text x="139.3" y="134.5">CKE1</text>
<text x="140" y="137">CLK</text>
<text x="143.3" y="132.9">T2</text>
<text x="143.3" y="134.1">R2</text>
<text x="143.3" y="136.6">P3</text>
<text x="143.3" y="137.9">N3</text>
<text x="115.9" y="141.6">U4</text>
<text x="115.9" y="139.1">K4</text>
<text x="115.9" y="140.3">P2</text>
<text x="115.9" y="142.8">V4</text>
<text x="118.5" y="140.7">VSSCA</text>
<text x="118.5" y="142">VSSCA</text>
<text x="118.5" y="143.2">VSSCA</text>
<text x="118.5" y="138.2">VSSCA</text>
<text x="118.5" y="139.5">VSSCA</text>
<text x="138.5" y="142">DQS0#</text>
<text x="139.1" y="140.7">DQS0</text>
<text x="139.1" y="143.2">DQS1</text>
<text x="139.4" y="138.2">CLK#</text>
<text x="143.3" y="140.3">T9</text>
<text x="143.3" y="141.6">R9</text>
<text x="143.3" y="142.8">M9</text>
<text x="115.3" y="149">A12</text>
<text x="115.6" y="144.1">W4</text>
<text x="115.9" y="146.6">A3</text>
<text x="115.9" y="147.8">A8</text>
<text x="118.5" y="144.5">VSSCA</text>
<text x="118.5" y="146.9">VSSM</text>
<text x="118.5" y="148.2">VSSM</text>
<text x="118.5" y="149.4">VSSM</text>
<text x="138.5" y="144.5">DQS1#</text>
<text x="138.5" y="146.9">DQS2#</text>
<text x="138.5" y="149.4">DQS3#</text>
<text x="139.1" y="145.7">DQS2</text>
<text x="139.1" y="148.2">DQS3</text>
<text x="143.3" y="144.1">N9</text>
<text x="143.3" y="145.3">Y9</text>
<text x="143.3" y="146.6">W9</text>
<text x="143.3" y="147.8">H9</text>
<text x="143.3" y="149">J9</text>
<text x="115.3" y="152.8">B11</text>
<text x="115.9" y="154">C3</text>
<text x="115.9" y="155.3">C5</text>
<text x="115.9" y="150.3">B2</text>
<text x="115.9" y="151.5">B7</text>
<text x="118.5" y="150.7">VSSM</text>
<text x="118.5" y="151.9">VSSM</text>
<text x="118.5" y="153.1">VSSM</text>
<text x="118.5" y="154.4">VSSM</text>
<text x="118.5" y="155.6">VSSM</text>
<text x="139.8" y="151.9">DM0</text>
<text x="139.8" y="153.1">DM1</text>
<text x="139.8" y="154.4">DM2</text>
<text x="139.8" y="155.6">DM3</text>
<text x="143.3" y="151.5">R10</text>
<text x="143.3" y="152.8">N10</text>
<text x="143.3" y="154">W10</text>
<text x="143.3" y="155.3">J10</text>
<text x="115.3" y="157.7">C10</text>
<text x="115.3" y="159">C12</text>
<text x="115.3" y="160.2">C13</text>
<text x="115.9" y="161.5">D7</text>
<text x="115.9" y="156.5">C8</text>
<text x="118.5" y="160.6">VSSM</text>
<text x="118.5" y="161.8">VSSM</text>
<text x="118.5" y="156.9">VSSM</text>
<text x="118.5" y="158.1">VSSM</text>
<text x="118.5" y="159.3">VSSM</text>
<text x="137.6" y="159.3">VREFDQ</text>
<text x="137.7" y="158.1">VREFCA</text>
<text x="143.3" y="157.7">M2</text>
<text x="143.3" y="159">P13</text>
<text x="115.3" y="165.2">A13</text>
<text x="115.3" y="167.6">B14</text>
<text x="115.9" y="163.9">A2</text>
<text x="115.9" y="166.4">B1</text>
<text x="118.5" y="164.3">VSF</text>
<text x="118.5" y="165.6">VSF</text>
<text x="118.5" y="166.8">VSF</text>
<text x="139.7" y="166.8">DNU</text>
<text x="139.7" y="165.6">DNU</text>
<text x="139.7" y="164.3">DNU</text>
<text x="139.7" y="163.1">DNU</text>
<text x="143.3" y="167.6">AA14</text>
<text x="143.3" y="166.4">AB1</text>
<text x="143.3" y="165.2">AB2</text>
<text x="143.3" y="163.9">AB13</text>
<text x="143.3" y="162.7">AB14</text>
<text x="115.9" y="168.9">D2</text>
<text x="115.9" y="170.1">D3</text>
<text x="115.9" y="171.4">D4</text>
<text x="115.9" y="172.6">D5</text>
<text x="115.9" y="173.9">D6</text>
<text x="118.5" y="168">VSF</text>
<text x="118.5" y="169.3">VSF</text>
<text x="118.5" y="170.5">VSF</text>
<text x="118.5" y="171.8">VSF</text>
<text x="118.5" y="173">VSF</text>
<text x="139.7" y="171.8">DNU</text>
<text x="139.7" y="170.5">DNU</text>
<text x="139.7" y="169.3">DNU</text>
<text x="139.7" y="168">DNU</text>
<text x="143.3" y="171.4">A1</text>
<text x="143.3" y="170.1">A14</text>
<text x="143.3" y="168.9">AA1</text>
<text x="115.9" y="176.4">A7</text>
<text x="118.5" y="174.2">VSF</text>
<text x="118.5" y="176.7">RFU</text>
<text x="139.7" y="176.7">DNU</text>
<text x="143.3" y="176.4">P10</text>
</g>
<g font-size="1">
<text x="165.1" y="17.8">VIO18_PMU</text>
<text x="171" y="17">[1,3,4,5,6]</text>
<text x="96.5" y="19.3">[3]</text>
<text x="98.5" y="19.4">EA[0:9]</text>
<text x="110.4" y="23.6">EA1</text>
<text x="110.4" y="22.4">EA0</text>
<text x="139.9" y="20.3">U601</text>
<text x="171.3" y="18.1">[7,8,9,10]</text>
<text x="110.4" y="28.6">EA5</text>
<text x="110.4" y="27.4">EA4</text>
<text x="110.4" y="26.1">EA3</text>
<text x="110.4" y="24.9">EA2</text>
<text x="110.4" y="29.8">EA6</text>
<text x="168.5" y="30" transform="rotate(-90 168.5 30)">C0402_2.2UF</text>
<text x="173.5" y="29.3" transform="rotate(-90 173.5 29.3)">C0402_NC</text>
<text x="97.2" y="34.1">[3]</text>
<text x="99.4" y="34.3">ED[0:31]</text>
<text x="110.4" y="33.6">EA9</text>
<text x="110.4" y="32.3">EA8</text>
<text x="110.4" y="31.1">EA7</text>
<text x="161.3" y="35.2">VM_PMU[4,5,6]</text>
<text x="166.1" y="30.5" transform="rotate(-90 166.1 30.5)">C603</text>
<text x="171" y="30.5" transform="rotate(-90 171 30.5)">C604</text>
<text x="110.4" y="38.5">ED2</text>
<text x="110.4" y="36.1">ED0</text>
<text x="110.4" y="41">ED4</text>
<text x="110.4" y="39.8">ED3</text>
<text x="110.4" y="37.3">ED1</text>
<text x="110.4" y="43.5">ED6</text>
<text x="110.4" y="44.7">ED7</text>
<text x="110.4" y="42.3">ED5</text>
<text x="110.4" y="46">ED8</text>
<text x="110.4" y="47.2">ED9</text>
<text x="110.4" y="48.5">ED10</text>
<text x="110.4" y="53.4">ED14</text>
<text x="110.4" y="50.9">ED12</text>
<text x="110.4" y="49.7">ED11</text>
<text x="110.4" y="52.2">ED13</text>
<text x="110.4" y="59.6">ED19</text>
<text x="110.4" y="54.7">ED15</text>
<text x="110.4" y="57.2">ED17</text>
<text x="110.4" y="55.9">ED16</text>
<text x="110.4" y="58.4">ED18</text>
<text x="110.4" y="62.1">ED21</text>
<text x="110.4" y="64.6">ED23</text>
<text x="110.4" y="63.4">ED22</text>
<text x="110.4" y="65.9">ED24</text>
<text x="110.4" y="60.9">ED20</text>
<text x="164.8" y="66" transform="rotate(-90 164.8 66)">C0603_4.7UF</text>
<text x="110.4" y="68.3">ED26</text>
<text x="110.4" y="70.8">ED28</text>
<text x="110.4" y="69.6">ED27</text>
<text x="110.4" y="67.1">ED25</text>
<text x="162.3" y="66.5" transform="rotate(-90 162.3 66.5)">C605</text>
<text x="171" y="66.5" transform="rotate(-90 171 66.5)">C607</text>
<text x="172.9" y="67.3" transform="rotate(-90 172.9 67.3)">C0201_100NF_10V_K</text>
<text x="174.7" y="66.5" transform="rotate(-90 174.7 66.5)">C608</text>
<text x="176.6" y="67.9" transform="rotate(-90 176.6 67.9)">C0201_100NF_10V_K</text>
<text x="182.2" y="66.5" transform="rotate(-90 182.2 66.5)">C609</text>
<text x="184" y="67.9" transform="rotate(-90 184 67.9)">C0402_100NF_10V_K</text>
<text x="187.2" y="66.5" transform="rotate(-90 187.2 66.5)">C610</text>
<text x="189" y="67.9" transform="rotate(-90 189 67.9)">C0402_100NF_10V_K</text>
<text x="100.5" y="76.8">R603</text>
<text x="105.6" y="76.8">R0201_240R_F</text>
<text x="110.4" y="72.1">ED29</text>
<text x="110.4" y="73.3">ED30</text>
<text x="110.4" y="74.5">ED31</text>
<text x="100.5" y="78">R604</text>
<text x="105.6" y="78">R0201_240R_F</text>
<text x="207.3" y="93.5">VEMC_3V3_PMU [5]</text>
<text x="207.3" y="99.7">VIO18_PMU[1,3,4,5,6]</text>
<text x="213.5" y="100.7">[7,8,9,10]</text>
<text x="170.9" y="113.3" transform="rotate(-90 170.9 113.3)">C621</text>
<text x="170.9" y="109.1" transform="rotate(-90 170.9 109.1)">C0201_100NF_10V_K</text>
<text x="174.6" y="108.8" transform="rotate(-90 174.6 108.8)">C0402_1UF</text>
<text x="174.9" y="113" transform="rotate(-90 174.9 113)">C611</text>
<text x="182.8" y="111.2" transform="rotate(-90 182.8 111.2)">C612</text>
<text x="185.3" y="110.7" transform="rotate(-90 185.3 110.7)">C0603_4.7UF</text>
<text x="186.5" y="111.2" transform="rotate(-90 186.5 111.2)">C613</text>
<text x="189" y="110.8" transform="rotate(-90 189 110.8)">C0402_220NF</text>
<text x="192.8" y="111.2" transform="rotate(-90 192.8 111.2)">C614</text>
<text x="195.2" y="110.7" transform="rotate(-90 195.2 110.7)">C0402_2.2UF</text>
<text x="197.7" y="111.2" transform="rotate(-90 197.7 111.2)">C615</text>
<text x="200.2" y="112.6" transform="rotate(-90 200.2 112.6)">C0402_100NF_10V_K</text>
<text x="156.4" y="129.5">ECS0_B [3]</text>
<text x="156.4" y="130.8">ECS1_B [3]</text>
<text x="156.4" y="137">EDCLK</text>
<text x="156.4" y="133.3">ECKE</text>
<text x="160.1" y="133">[3]</text>
<text x="161.3" y="136.7">[3]</text>
<text x="156.4" y="138.2">EDCLK_B [3]</text>
<text x="156.4" y="140.7">EDQS0</text>
<text x="156.4" y="141.9">EDQS0_B [3]</text>
<text x="156.4" y="143.2">EDQS1</text>
<text x="161.3" y="140.5">[3]</text>
<text x="161.3" y="143">[3]</text>
<text x="197.5" y="140.1" transform="rotate(-90 197.5 140.1)">[4,5,6]</text>
<text x="156.4" y="144.4">EDQS1_B [3]</text>
<text x="156.4" y="145.7">EDQS2</text>
<text x="156.4" y="146.9">EDQS2_B [3]</text>
<text x="156.4" y="148.1">EDQS3</text>
<text x="156.4" y="149.4">EDQS3_B [3]</text>
<text x="161.3" y="145.4">[3]</text>
<text x="161.3" y="147.9">[3]</text>
<text x="197.7" y="145.3" transform="rotate(-90 197.7 145.3)">VM_PMU</text>
<text x="156.4" y="151.9">EDQM0 [3]</text>
<text x="156.4" y="153.1">EDQM1 [3]</text>
<text x="156.4" y="154.4">EDQM2 [3]</text>
<text x="156.4" y="155.6">EDQM3 [3]</text>
<text x="165.1" y="158.1">EVREF [3,6]</text>
<text x="196.5" y="161.4" transform="rotate(-90 196.5 161.4)">R606</text>
<text x="199" y="161.2" transform="rotate(-90 199 161.2)">R0201_8.2K_F</text>
<text x="202.7" y="161.4" transform="rotate(-90 202.7 161.4)">C618</text>
<text x="205.1" y="160.9" transform="rotate(-90 205.1 160.9)">C0201_NC</text>
<text x="151.8" y="164.6" transform="rotate(-90 151.8 164.6)">C0402_NC</text>
<text x="154.9" y="164.6" transform="rotate(-90 154.9 164.6)">C0201_NC</text>
<text x="182.6" y="164.2">[3,6]</text>
<text x="186.2" y="164.4">EVREF</text>
<text x="151.8" y="168.9" transform="rotate(-90 151.8 168.9)">C616</text>
<text x="154.9" y="168.9" transform="rotate(-90 154.9 168.9)">C617</text>
<text x="199" y="173.6" transform="rotate(-90 199 173.6)">R0201_8.2K_F</text>
<text x="202" y="173.1" transform="rotate(-90 202 173.1)">C619</text>
<text x="209.5" y="173.2" transform="rotate(-90 209.5 173.2)">C620</text>
<text x="212.6" y="173.5" transform="rotate(-90 212.6 173.5)">C0201_1UF</text>
<text x="196.5" y="175.1" transform="rotate(-90 196.5 175.1)">R607</text>
<text x="205.1" y="175.9" transform="rotate(-90 205.1 175.9)">C0201_100NF_10V_K</text>
<text x="140" y="181.4">临时KMQ72000SM-B316</text>
</g>
</svg>
